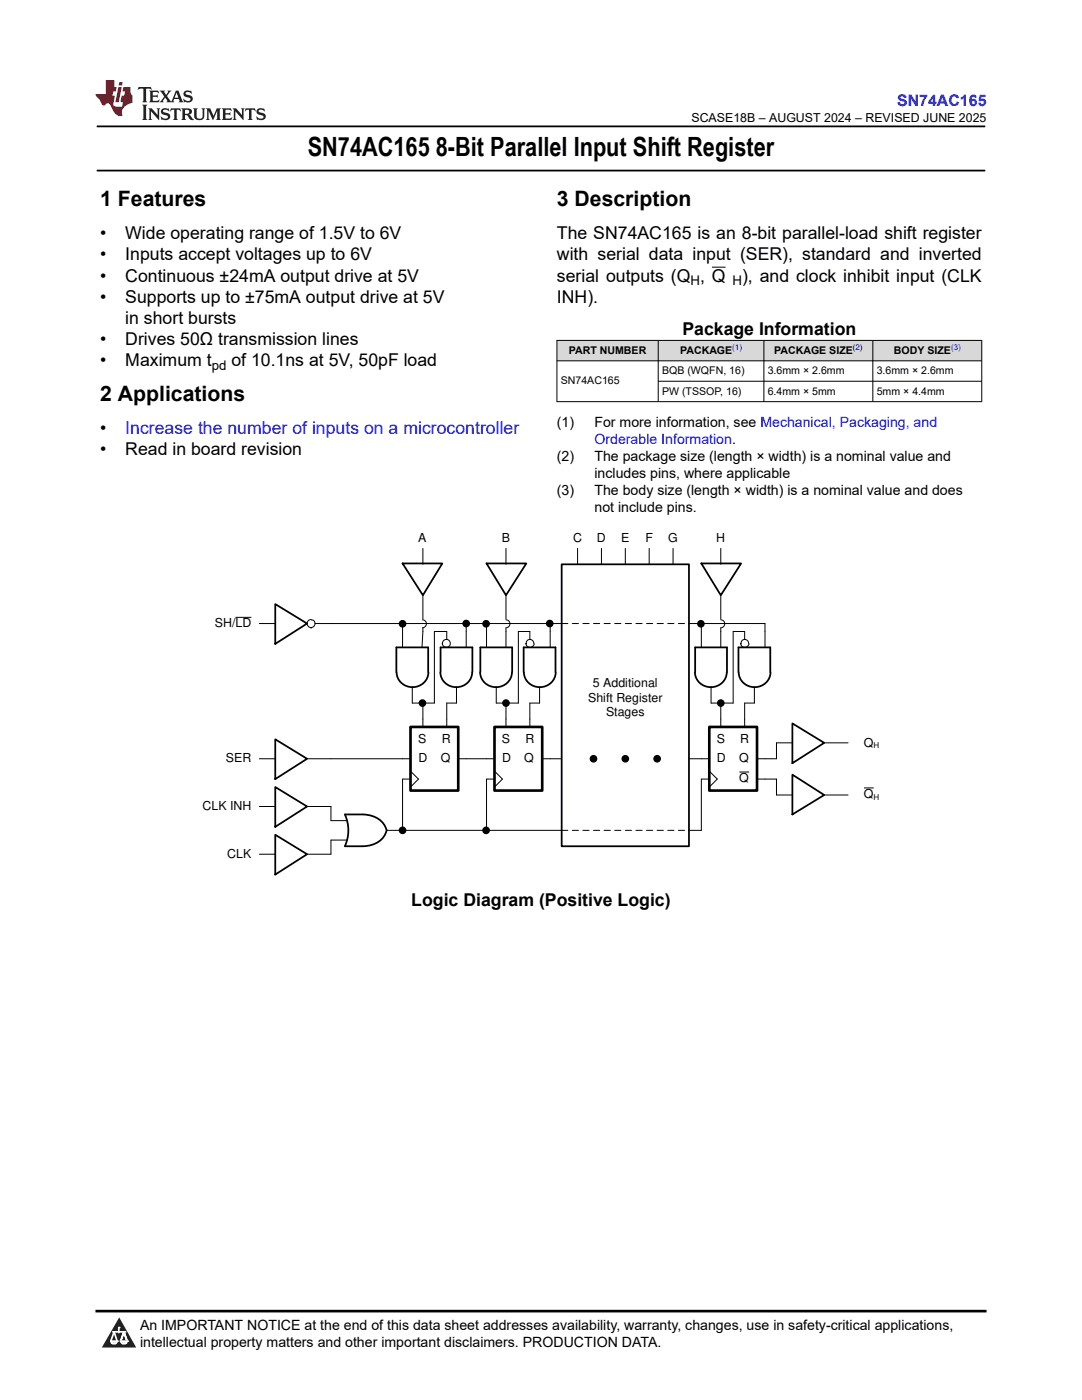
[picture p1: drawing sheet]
<svg xmlns="http://www.w3.org/2000/svg" width="216mm" height="279mm" viewBox="0 0 216 279" stroke-linecap="round" stroke-linejoin="round" font-family="sans-serif">
<path d="M19.3 25.2h177.3M19.3 34h177.3" fill="none" stroke="#000" stroke-width=".35"/>
<path d="M142 53.3h2.8" fill="none" stroke="#000" stroke-width=".2"/>
<g fill="#d8d8d8">
<path d="M111.1 67.9h84.8v4.1h-84.8z" fill-rule="evenodd"/>
<path d="M111.2 68h20.1v3.9h-20.1z" fill-rule="evenodd"/>
<path d="M131.4 68h21v3.9h-21z" fill-rule="evenodd"/>
<path d="M152.5 68h21.6v3.9h-21.6z" fill-rule="evenodd"/>
<path d="M174.2 68h21.6v3.9h-21.6z" fill-rule="evenodd"/>
</g>
<g fill="none" stroke="#000" stroke-width=".2">
<path d="M111.1 67.9h84.9M111.1 72h84.9M111.1 67.9v12.3M131.3 67.9v12.3M131.3 76.1h64.7M152.4 67.9v12.3M174.2 67.9v12.3M195.9 67.9v12.3M111.1 80.2h84.9M84.4 109.4v3.2M84.4 118.8v4.8M101 109.4v3.2"/>
<path d="M101 118.8v4.8M47 123.2h3.2M51.8 124.4h3.1M62.9 124.4h49.2M80.3 125.1v4.1M84.3 123.7a.79 .79 0 0 1 .8 .8 .79 .79 0 0 1-.8 .8M84.4 125.3l-.2 3.9M88.3 128.4a.83 .83 0 0 0 .8 .8 .8 .8 0 0 0 .8-.8 .8 .8 0 0 0-.9-.8 .8 .8 0 0 0-.7 .9M89.1 127.6v-1.6h-2.4v14.3h-4.4v-3.2M91.1 137.1v3.2h-2v4.8M93 124.4v4.8M97.1 125.1v4.1"/>
<path d="M101 123.7a.79 .79 0 0 1 .8 .8 .79 .79 0 0 1-.8 .8M101 125.3v3.9M104.9 128.4a.81 .81 0 0 0 1 .8 .81 .81 0 0 0 .6-1.1 .81 .81 0 0 0-1.3-.2l-.2 .6M105.7 127.6v-1.6h-2.3v14.3h-4.4v-3.2M107.7 137.1v3.2h-2v4.8M109.8 124.4v4.8M51.8 151.4h3.1M61.3 151.4h20.6M81.9 155.5h-1.6v10.2M81.9 153.9l1.6 1.6-1.6 1.6M84.4 140.3v4.8M91.4 151.4h1.6"/>
<path d="M97.1 151.4h1.6M98.7 155.5h-1.6v10.2M98.7 153.9l1.6 1.6-1.6 1.6M101 140.3v4.8M108.2 151.4h1.6M51.8 161h3.1M51.8 170.5h3.1M61.3 161h4.7v2.8h3.2M69.2 167.7h-3.2v2.8h-4.7M77.2 165.7h34.9"/>
<circle cx="62.1" cy="124.4" r=".79"/>
</g>
<g fill="none" stroke="#000" stroke-width=".35">
<path d="M80.3 112.4h8l-3.9 6.4zM97.1 112.4h7.9l-4 6.4zM54.9 120.6l6.4 3.8-6.4 4.1zM79.1 134.1v-4.9h6.3v4.9M79.1 134.2a3.2 3.2 0 0 0 3.2 2.9 3.2 3.2 0 0 0 3.2-2.9M87.9 134.2a3.2 3.2 0 0 0 3.1 2.9 3.2 3.2 0 0 0 3.2-2.9M87.9 134.1v-4.9h6.4v4.9M102.2 134.1v-4.9h-6.4v5a3.2 3.2 0 0 0 3.2 2.9 3.2 3.2 0 0 0 3.2-2.9M104.5 134.1v-4.9h6.3v4.9M104.5 134.2a3.2 3.2 0 0 0 3.2 2.9 3.2 3.2 0 0 0 3.2-2.9M54.9 147.5l6.4 3.9-6.4 4.1zM54.9 157.1l6.4 3.9-6.4 4z"/>
<path d="M54.9 166.6l6.4 3.9-6.4 4zM68.8 162.5a7.6 7.6 0 0 1 0 6.4M68.9 162.5h3.5M68.9 168.9h3.5M72.5 162.5a4.6 4.6 0 0 1 4.7 3.2 4.6 4.6 0 0 1-4.7 3.2"/>
</g>
<g fill="#000">
<circle cx="80.3" cy="124.5" r=".63"/>
<circle cx="93" cy="124.4" r=".63"/>
<circle cx="97" cy="124.5" r=".63"/>
<circle cx="109.7" cy="124.4" r=".63"/>
<circle cx="84.3" cy="140.3" r=".63"/>
<circle cx="101" cy="140.3" r=".63"/>
<circle cx="80.3" cy="165.7" r=".64"/>
<circle cx="97" cy="165.7" r=".64"/>
</g>
<g fill="none" stroke="#000" stroke-width=".25">
<circle cx="80.3" cy="124.5" r=".63"/>
<circle cx="93" cy="124.4" r=".63"/>
<circle cx="97" cy="124.5" r=".63"/>
<circle cx="109.7" cy="124.4" r=".63"/>
<circle cx="84.3" cy="140.3" r=".63"/>
<circle cx="101" cy="140.3" r=".63"/>
<circle cx="80.3" cy="165.7" r=".64"/>
<circle cx="97" cy="165.7" r=".64"/>
</g>
<path d="M81.9 145.1h9.5v12.7h-9.5zM98.7 145.1h9.5v12.7h-9.5z" fill="none" stroke="#000" stroke-width=".53"/>
<path d="M112.1 112.6h25.4v56.3h-25.4z" fill-rule="evenodd" fill="#fff"/>
<path d="M112.1 112.6h25.4v56.3h-25.4zM139.9 112.4h8l-4.1 6.4zM138.7 134.2a3.2 3.2 0 0 0 3.1 2.9 3.2 3.2 0 0 0 3.2-2.9M138.7 134.1v-4.9h6.4v4.9M147.4 134.1v-4.9h6.3v4.9M147.4 134.2a3.2 3.2 0 0 0 3.2 2.9 3.2 3.2 0 0 0 3.1-2.9M158.1 144.4l6.4 3.9-6.4 4zM158.1 154.6l6.4 4.1-6.4 3.8z" fill="none" stroke="#000" stroke-width=".35"/>
<path d="M112.1 124.4h25.4M112.1 165.7h25.4" fill="none" stroke="#000" stroke-width=".2" stroke-dasharray="1.2 .9"/>
<g fill="#000">
<circle cx="139.9" cy="124.5" r=".63"/>
<circle cx="118.4" cy="151.4" r=".63"/>
<circle cx="124.8" cy="151.4" r=".63"/>
<circle cx="131.1" cy="151.4" r=".63"/>
<circle cx="143.8" cy="140.3" r=".63"/>
</g>
<g fill="none" stroke="#000" stroke-width=".25">
<circle cx="139.9" cy="124.5" r=".63"/>
<circle cx="118.4" cy="151.4" r=".63"/>
<circle cx="124.8" cy="151.4" r=".63"/>
<circle cx="131.1" cy="151.4" r=".63"/>
<circle cx="143.8" cy="140.3" r=".63"/>
</g>
<g fill="none" stroke="#000" stroke-width=".2">
<path d="M115.2 109.4v3.2M120 109.4v3.2M124.8 109.4v3.2M129.5 109.4v3.2M134.3 109.4v3.2M143.8 109.4v3.2M143.8 118.8v4.8M137.5 124.4h15.1v4.8M139.9 125.1v4.1M143.8 123.7a.79 .79 0 0 1 .8 .8 .79 .79 0 0 1-.8 .8M143.8 125.3v3.9M147.8 128.4a.81 .81 0 0 0 1 .8 .81 .81 0 0 0 .5-1.1 .81 .81 0 0 0-1.3-.2l-.1 .6"/>
<path d="M148.6 127.6v-1.6h-2.3v14.3h-4.4v-3.2M150.5 137.1v3.2h-1.9v4.8M93 151.4h4.1M109.8 151.4h2.3M137.5 151.4h4M141.5 155.5h-1.6v10.2h-2.4M141.5 153.9l1.6 1.6-1.6 1.6M143.8 140.3v4.8M147.5 154.1h2M151.1 155.5h3.8v3.2h3.2M158.1 148.3h-3.2v3.1h-3.8M164.5 148.3h4.7"/>
<path d="M164.5 158.7h4.7M172.4 157.2h1.9"/>
</g>
<path d="M141.5 145.1h9.6v12.7h-9.6z" fill="none" stroke="#000" stroke-width=".53"/>
<path d="M0 0h215.9v23.8h-215.9z" fill-rule="evenodd" fill="#fff"/>
<path d="M27.7 17.4l-.2 .6 .5-.3h.6v.2v2.1l-.2 .4h1l-.2-.4v-2.1v-.2h.5l.5 .3-.1-.6zM29.8 18.1l.2 .4v1.5l-.2 .4h1.9l.1-.6a1.08 1.08 0 0 1-1.3 .2v-.7h.6l.4 .2v-.6l-.4 .2h-.6v-.6l.2-.1a1 1 0 0 1 1 .2l-.1-.5zM31.8 18.1l1 1.1-1 1.2h.9l-.2-.2 .4-.7 .5 .7-.2 .2h1.6l-.2-.2 .1-.4h1l.1 .4-.1 .2h.9l-.2-.3-.8-2h-.5l-1 2.2-.8-1.1 .9-1.1h-.8l.2 .2-.5 .7-.3-.7 .1-.2zM35.2 18.5l.4 1h-.8zM36.8 18.2a.65 .65 0 0 0-.2 .8 .65 .65 0 0 0 .6 .4l.7 .2 .1 .2a.79 .79 0 0 1-.7 .4 .79 .79 0 0 1-.7-.5l.1 .7 .2-.1a.93 .93 0 0 0 1.1 .1 .93 .93 0 0 0 .4-1 1.46 1.46 0 0 0-1.2-.6l-.1-.3a1.09 1.09 0 0 1 1.2 .2l-.2-.6-.1 .1-.6-.2zM28.4 20.9l.2 .4v2.3l-.2 .3h1l-.2-.3v-2.3l.2-.4zM29.6 21.6l.2 .4v1.6l-.2 .3h.8l-.3-.3v-1.4l1.7 1.8v-2l.2-.4h-.8l.2 .2 .1 1.1-1.2-1.3zM32.3 21.8a.65 .65 0 0 0-.2 .7 .65 .65 0 0 0 .7 .4l.6 .2 .1 .2a.79 .79 0 0 1-.7 .4 .79 .79 0 0 1-.7-.5l.1 .7 .2-.1a.93 .93 0 0 0 1.1 .1 .93 .93 0 0 0 .4-.9 1.46 1.46 0 0 0-1.2-.6l-.1-.4a1.09 1.09 0 0 1 1.2 .2l-.2-.6-.1 .1-.6-.1zM34.1 21.6l-.1 .7a.63 .63 0 0 1 .7-.4l.1 1.7-.3 .3h1l-.2-.3v-1.7a.66 .66 0 0 1 .8 .4l-.1-.7zM36.2 21.6l.2 .4v1.6l-.2 .3h.9l-.2-.2v-.7h.5l.1 .2a.79 .79 0 0 0 1.2 .6l-1-.9a.61 .61 0 0 0 .6-.6 .61 .61 0 0 0-.5-.6zM36.9 21.9h.2a.47 .47 0 0 1 .5 .1 .47 .47 0 0 1 .1 .5l-.2 .2h-.6zM38.5 21.6l.2 .2a2.27 2.27 0 0 0 .4 2 1.04 1.04 0 0 0 1.7-.7v-1.3l.2-.2h-.8l.2 .4v1.1a.6 .6 0 0 1-.6 .6 .6 .6 0 0 1-.6-.6v-1.1l.3-.4zM41.1 21.6l.2 .4v1.6l-.2 .3h.7l-.2-.3v-1.5l.9 1.9 .8-1.9v1.5l-.2 .3h1l-.3-.3v-1.6l.3-.4h-.8l-.7 1.5-.7-1.5zM44.3 21.6l.2 .4v1.6l-.2 .3h1.9l.1-.5a1.09 1.09 0 0 1-1.3 .1v-.6h.6l.4 .1v-.6l-.4 .2h-.6v-.6l.2-.1a1.01 1.01 0 0 1 1 .3l-.1-.6zM46.4 21.6l.3 .4v1.6l-.3 .3h.8l-.2-.3v-1.4l1.6 1.8v-2l.2-.4h-.7l.2 .2v1.1l-1.2-1.3zM49 21.6l-.1 .7a.63 .63 0 0 1 .8-.4v1.7l-.3 .3h1l-.2-.3v-1.7a.66 .66 0 0 1 .8 .4l-.1-.7zM51.4 21.8a.65 .65 0 0 0-.2 .7 .65 .65 0 0 0 .6 .4l.6 .2 .2 .2a.79 .79 0 0 1-.8 .4 .79 .79 0 0 1-.6-.5l.1 .7 .2-.1a.93 .93 0 0 0 1 .1 .93 .93 0 0 0 .5-.9 1.46 1.46 0 0 0-1.3-.6l-.1-.4a1.09 1.09 0 0 1 1.3 .2l-.2-.6-.2 .1-.5-.1z" fill="#231f20"/>
<path d="M21.1 16v2.8h-2.1l.1 .3 .9 1a.95 .95 0 0 0 .9 .9 .59 .59 0 0 1 .6-.4 .59 .59 0 0 1 .5 .4l.4 .8a1.59 1.59 0 0 0 2.1 1.3 1.61 1.61 0 0 1 1-2.2l1-.4-.1-1.5a1.59 1.59 0 0 1-.4-1.6h-1.4l-.2 .9h.5l-.1 .8h-.5l-.2 1v.2l.4 .1-.2 .9h-.6a.73 .73 0 0 1-1.1-.7l.3-1.5h-.5l.2-.8h.5l.2-.9h-.5v-1.4zM23.6 17.4l-.6 3h.7l.6-3zM23.8 16.4l-.1 .7h.7l.1-.7z" fill="#ed1c24"/>
<path d="M0 261.4h215.9v18h-215.9z" fill-rule="evenodd" fill="#fff"/>
<path d="M23.8 262.9l3.4 6h-6.9z" fill="#231f20"/>
<path d="M22.1 267.7h1.3l-.4 .5h-.3a.55 .55 0 0 1-.6-.5z" fill-rule="evenodd" fill="#fff"/>
<path d="M22.1 267.7h1.3l-.4 .5h-.3a.55 .55 0 0 1-.6-.5z" fill="none" stroke="#231f20" stroke-width=".34"/>
<path d="M22.1 267.7h1.3l-.4 .5h-.5zM23.7 265.9h.1M23.7 264.9v1z" fill="none" stroke="#fff" stroke-width=".34"/>
<circle cx="23.7" cy="264.9" r=".17" fill="#fff"/>
<path d="M22.6 265.8h.1M22.6 265.8h2.3z" fill="none" stroke="#fff" stroke-width=".34"/>
<circle cx="24.9" cy="265.8" r=".17" fill="#fff"/>
<path d="M24 267.7h.1" fill="none" stroke="#fff" stroke-width=".34"/>
<path d="M24.7 265.8l-.7 1.9z" fill="#fff"/>
<path d="M24.7 265.8l-.7 1.9z" fill="none" stroke="#fff" stroke-width=".34"/>
<path d="M24.7 265.8l.7 1.9z" fill="#fff"/>
<path d="M24.7 265.8l.7 1.9zM25.3 267.7h.1" fill="none" stroke="#fff" stroke-width=".34"/>
<circle cx="22.1" cy="267.7" r=".17" fill="#fff"/>
<path d="M22.8 265.8l-.7 1.9zM22.8 265.8l.6 1.9z" fill="none" stroke="#fff" stroke-width=".34"/>
<circle cx="23.4" cy="267.7" r=".17" fill="#fff"/>
<path d="M24.1 267.7h1.3a.65 .65 0 0 1-.6 .5 .65 .65 0 0 1-.7-.5z" fill-rule="evenodd" fill="#fff"/>
<path d="M24.1 267.7h1.3a.65 .65 0 0 1-.6 .5 .65 .65 0 0 1-.7-.5z" fill="none" stroke="#231f20" stroke-width=".34"/>
<path d="M24 267.7h.1M24.1 267.7h1.3l-.4 .5h-.5z" fill="none" stroke="#fff" stroke-width=".34"/>
<circle cx="25.4" cy="267.7" r=".17" fill="#fff"/>
<path d="M19 261.7h177.8" fill="none" stroke="#000" stroke-width=".53"/>
<g font-size="5.3">
<text x="61.4" y="31.2">SN74AC165</text>
<text x="87" y="31.2">8-Bit Parallel Input Shift Register</text>
</g>
<g font-size="4.2">
<text x="20" y="41.2">1 Features</text>
<text x="111.1" y="41.2">3 Description</text>
<text x="20" y="80.1">2 Applications</text>
</g>
<g font-size="3.5">
<text x="20" y="47.7">•</text>
<text x="25" y="47.7">Wide operating range of 1.5V to 6V</text>
<text x="111.1" y="47.7">The SN74AC165 is an 8-bit parallel-load shift register</text>
<text x="20" y="52">•</text>
<text x="25" y="52">Inputs accept voltages up to 6V</text>
<text x="111.1" y="52">with serial data input (SER), standard and inverted</text>
<text x="20" y="56.2">•</text>
<text x="25" y="56.2">Continuous ±24mA output drive at 5V</text>
<text x="111.1" y="56.2">serial outputs (Q , Q</text>
<text x="148.1" y="56.2">), and clock inhibit input (CLK</text>
<text x="20" y="60.4">•</text>
<text x="25" y="60.4">Supports up to ±75mA output drive at 5V</text>
<text x="25" y="64.7">in short bursts</text>
<text x="111.1" y="60.4">INH).</text>
<text x="20" y="68.9">•</text>
<text x="25" y="68.9">Drives 50Ω transmission lines</text>
<text x="136.2" y="66.8">Package Information</text>
<text x="20" y="73.1">•</text>
<text x="25" y="73.1">Maximum t</text>
<text x="46.2" y="73.1">of 10.1ns at 5V, 50pF load</text>
<text x="20" y="86.7">•</text>
<text x="20" y="90.9">•</text>
<text x="25" y="90.9">Read in board revision</text>
<text x="82.1" y="180.7">Logic Diagram (Positive Logic)</text>
</g>
<text font-size="3.5" fill="#00f" x="25" y="86.7">Increase the number of inputs on a microcontroller</text>
<text font-size="3.2" fill="#00f" x="179" y="21.1">SN74AC165</text>
<g font-size="2.8">
<text x="111.1" y="85.3">(1)</text>
<text x="118.6" y="85.3">For more information, see Mechanical, Packaging, and</text>
<text x="111.1" y="92.1">(2)</text>
<text x="118.6" y="92.1">The package size (length × width) is a nominal value and</text>
<text x="118.6" y="95.5">includes pins, where applicable</text>
<text x="111.1" y="98.9">(3)</text>
<text x="118.6" y="98.9">The body size (length × width) is a nominal value and does</text>
<text x="118.6" y="102.2">not include pins.</text>
<text x="27.9" y="265.5">An IMPORTANT NOTICE at the end of this data sheet addresses availability, warranty, changes, use in safety-critical applications,</text>
<text x="27.9" y="268.9">intellectual property matters and other important disclaimers. PRODUCTION DATA.</text>
</g>
<text font-size="2.8" fill="#00f" x="118.6" y="88.7">Orderable Information.</text>
<g font-size="2.6">
<text x="137.8" y="56.9">H</text>
<text x="146.2" y="56.9">H</text>
<text x="42.2" y="73.8">pd</text>
</g>
<g font-size="2.5">
<text x="138" y="24.3">SCASE18B – AUGUST 2024 – REVISED JUNE 2025</text>
<text x="83.5" y="108.1">A</text>
<text x="100.1" y="108.3">B</text>
<text x="114.4" y="108.3">C</text>
<text x="119.1" y="108.3">D</text>
<text x="124" y="108.3">E</text>
<text x="128.8" y="108.3">F</text>
<text x="133.3" y="108.3">G</text>
<text x="142.9" y="108.1">H</text>
<text x="42.9" y="125.2">SH/LD</text>
<text x="118.3" y="137.1">5 Additional</text>
<text x="117.4" y="140">Shift Register</text>
<text x="120.9" y="143">Stages</text>
<text x="83.5" y="148.2">S</text>
<text x="88.2" y="148.2">R</text>
<text x="100.1" y="148.2">S</text>
<text x="104.8" y="148.2">R</text>
<text x="143" y="148.2">S</text>
<text x="147.7" y="148.2">R</text>
<text x="172.4" y="149">Q</text>
<text x="45.1" y="152.2">SER</text>
<text x="83.5" y="152.2">D</text>
<text x="87.9" y="152.2">Q</text>
<text x="100.2" y="152.2">D</text>
<text x="104.6" y="152.2">Q</text>
<text x="143" y="152.2">D</text>
<text x="147.5" y="152.2">Q</text>
<text x="40.4" y="161.7">CLK INH</text>
<text x="147.5" y="156.1">Q</text>
<text x="172.4" y="159.3">Q</text>
<text x="45.4" y="171.2">CLK</text>
</g>
<g font-size="2.1">
<text x="113.5" y="70.6">PART NUMBER</text>
<text x="135.7" y="70.6">PACKAGE</text>
<text x="154.5" y="70.6">PACKAGE SIZE</text>
<text x="178.4" y="70.6">BODY SIZE</text>
<text x="111.9" y="76.7">SN74AC165</text>
<text x="132.1" y="74.7">BQB (WQFN, 16)</text>
<text x="153.2" y="74.7">3.6mm × 2.6mm</text>
<text x="174.9" y="74.7">3.6mm × 2.6mm</text>
<text x="132.1" y="78.7">PW (TSSOP, 16)</text>
<text x="153.2" y="78.7">6.4mm × 5mm</text>
<text x="174.9" y="78.7">5mm × 4.4mm</text>
</g>
<g font-size="1.6" fill="#00f">
<text x="146.1" y="69.9">(1)</text>
<text x="170.2" y="69.9">(2)</text>
<text x="189.8" y="69.9">(3)</text>
</g>
<g font-size="1.6">
<text x="174.3" y="149.3">H</text>
<text x="174.3" y="159.7">H</text>
</g>
</svg>
